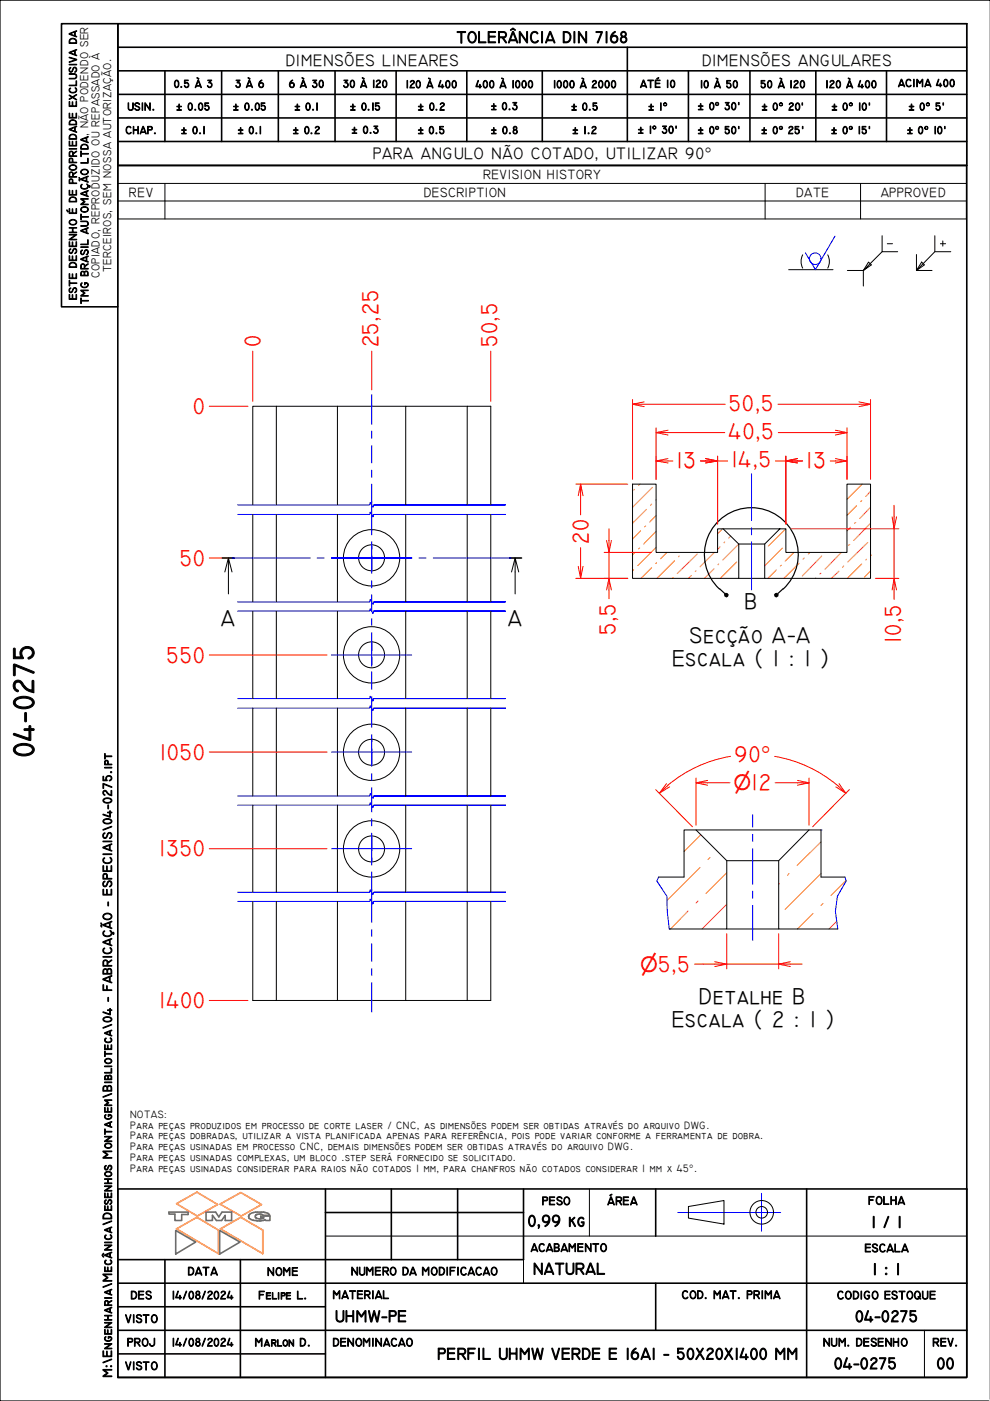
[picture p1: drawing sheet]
<svg xmlns="http://www.w3.org/2000/svg" width="210mm" height="297mm" viewBox="0 0 210 297" stroke-linecap="round" stroke-linejoin="round" font-family="sans-serif">
<!-- layer: TMG - Hachura -->
<g fill="none" stroke="#ff8000" stroke-width=".21">
<path d="M134.5 117.2l-.4 .4M134.5 103.7l-.1 .2M135.6 116.2l-.2 .2M135.7 102.6l-.3 .3M135.8 112.6l-1.7 1.7M136.9 111.5l-.2 .2M137.1 108l-3 2.9M138.2 106.9l-.3 .2M138.3 103.3l-4.2 4.3M139.1 116l-3.9 3.9M139.1 112.6l-2.6 2.7M139.1 109.3l-1.3 1.4"/>
<path d="M139.1 105.9l-.1 .1M139.2 119.3l-.2 .2M141.4 117.1l-1.4 1.4M143 118.9l-3.7 3.7M144 117.9l-.2 .2M147.8 117.5l-4.2 4.1M151.5 117.1l-3.1 3.1M152.4 119.6l-.2 .1M152.7 115.9l-.6 .6M153.2 112.1l-1.1 1M153.7 114.9l-.2 .2M154.9 113.7l-.4 .4"/>
<path d="M156.2 119.2l-3.5 3.4M156.6 115.3l-3.4 3.4M165.7 119.8l-.3 .2M165.9 116.2l-3.8 3.8M166.6 112.1l-3.7 3.7M168.3 117.1l-1.8 1.9M169.4 119.4l-3.2 3.2M170.5 118.3l-.2 .3M171.7 117.1l-.3 .4M174.2 117.9l-4.1 4.2M178.4 117.1l-3.5 3.6M180.2 115.4l-.3 .2"/>
<path d="M180.3 111.8l-.7 .8M181.4 110.8l-.2 .1M181.6 107.2l-2 2M182.7 119.6l-3 3M182.7 106.1l-.2 .3M182.8 102.6l-3.2 3.3M183.7 118.6l-.1 .1M184 115l-4.3 4.2M184.6 117.7h.1M184.6 110.9l-3.6 3.7M184.6 107.6l-2.3 2.3M184.6 104.2l-1 1.1"/>
<path d="M134.4 120.8l-.3 .2M138.2 120.3l-2.3 2.3M142.7 122.5l-.1 .1M146.6 122l-.6 .6M147.6 121l-.2 .2M151.4 120.6l-2 2M164.6 120.8l-1.8 1.8M173 122.5l-.1 .1M174.1 121.5l-.3 .2M177.9 121.1l-1.6 1.5M178.9 120l-.3 .3M184.6 121l-1.3 1.4"/>
<path d="M148.6 177l-3.6 3.5M174.1 178.5l-5.1 5M145.9 193.2l-3.7 3.8M148 191l-.4 .5M148.4 183.9l-7 7.1M150.5 181.8l-.4 .4M154.1 191.7l-5.3 5.3M154.1 185l-4.4 4.4M165.3 187.3l-.2 .2M167.3 185.2l-.3 .4M172.4 193.7l-3.3 3.3M174.1 185.2l-7.6 7.6"/>
<path d="M174.5 191.5l-.4 .5M177.4 195.4l-1.6 1.6M179.4 186.6l-3.2 3.3"/>
</g>
<!-- layer: TMG - Linha de Quebra -->
<g fill="none" stroke="#00f" stroke-width=".21">
<path d="M50.4 109.1h28l.1-.5 .6 1 .1-.5h28h-28M50.4 107h28l.1-.5 .6 1.1 .1-.6h28h-28M50.4 129.6h28l.1-.5 .6 1 .1-.5h28h-28M50.4 127.6h28l.1-.5 .6 1 .1-.5h28h-28M50.4 150.1h28l.1-.5 .6 1.1 .1-.6h28h-28M50.4 148.1h28l.1-.5 .6 1 .1-.5h28h-28M50.4 170.7h28l.1-.5 .6 1 .1-.5h28h-28M50.4 168.8h28l.1-.5 .6 1 .1-.5h28h-28M174.1 176h.1M50.4 191.1h28l.1-.5 .6 1 .1-.5h28h-28M50.4 189.2h28l.1-.5 .6 1 .1-.5h28h-28M139.6 186l-.3 .8 2.1 3.2 .1 3.3 .4 3.7"/>
<path d="M141.9 197h.1M179.2 186l.2 .8-1.9 3.2-.4 3.2 .5 3.8"/>
</g>
<g fill="none" stroke="#000" stroke-width=".21">
<path d="M58.6 86.1h-5v20.9M71.5 86.1h-12.9v20.9M86 86.1h-14.5v20.9M99.1 86.1h-13.1v20.9M53.6 109.1v18.5M58.6 109.1v18.5M71.5 109.1v18.5M86 109.1v18.5M99.1 107v-20.9h5v20.9M99.1 109.1v18.5M104.1 109.1v18.5M134.1 102.6h5v14.5h13v-5h1.2l3.3 3.2v7.3h-22.5z"/>
<path d="M153.3 112.1h13.3v5h13v-14.5h5v20h-22.5v-7.3l3.3-3.2M156.6 115.3h5.5M53.6 129.6v18.5M58.6 129.6v18.5M71.5 129.6v18.5M86 129.6v18.5M99.1 129.6v18.5M104.1 129.6v18.5M156.6 122.6h5.5M53.6 150.1v18.7M58.6 150.1v18.7M71.5 150.1v18.7"/>
<path d="M86 150.1v18.7M99.1 150.1v18.7M104.1 150.1v18.7M53.6 170.7v18.5M58.6 170.7v18.5M71.5 170.7v18.5M86 170.7v18.5M99.1 170.7v18.5M104.1 170.7v18.5M147.6 176h23.9M53.6 191.1v21h50.5v-21M58.6 191.1v21"/>
<path d="M71.5 191.1v21M86 191.1v21M99.1 191.1v21M139.6 186h5.4v-10h2.6l6.5 6.5v14.5h-12.2M154.1 182.5h11M154.1 197h11M179.2 186h-5.1v-10h-2.6l-6.4 6.5v14.5h12.5"/>
<circle cx="78.8" cy="118.3" r="2.75"/>
<circle cx="78.8" cy="118.3" r="6"/>
<circle cx="78.8" cy="138.8" r="2.75"/>
<circle cx="78.8" cy="138.8" r="6"/>
<circle cx="78.8" cy="159.5" r="2.75"/>
<circle cx="78.8" cy="159.5" r="6"/>
<circle cx="78.8" cy="180" r="2.75"/>
<circle cx="78.8" cy="180" r="6"/>
</g>
<path d="M47.1 118.3h2.6M107.9 118.3h2.7" fill="none" stroke="#000" stroke-width=".34"/>
<path d="M48.4 118.3l-.7 3M109.2 118.3l-.7 3M49.2 121.3l-.8-3v7.6M110 121.3l-.8-3v7.6" fill="none" stroke="#000" stroke-width=".21"/>
<!-- layer: TMG - Bordas do Detalhe -->
<path d="M152.5 124.9a9.9 9.9 0 0 1-.3-14.3 9.9 9.9 0 0 1 14.2 0 9.9 9.9 0 0 1-.3 14.3M152.6 124.8l1.1 1M166 124.8l-1.1 1" fill="none" stroke="#000" stroke-width=".25"/>
<g fill="#000">
<path d="M153.8 125.7l.5 .1 .2 .3-.2 .4-.3 .2-.4-.3-.1-.4z" fill-rule="evenodd"/>
<path d="M164.3 125.8l.5-.1 .3 .3-.1 .4-.4 .3-.3-.2-.2-.4z" fill-rule="evenodd"/>
</g>
<!-- layer: BORDA -->
<path d="M210 0h-210v297h210" fill="none" stroke="#000" stroke-width=".25"/>
<path d="M25 5h180v287h-180z" fill="none" stroke="#000" stroke-width=".34"/>
<!-- layer: TMG - Laranja -->
<path d="M37.4 255.2l4.3-2.4 4.4 2.6-4.3 2.4zM46.7 255.3l4.4-2.5 4.4 2.6-4.4 2.4zM37.4 260.5l4.3-2.4 4.6 2.7v5zM46.7 260.5l4.4-2.4 4.6 2.7v5z" fill="none" stroke="#f49800" stroke-width=".34"/>
<!-- layer: TMG - Marrom -->
<path d="M35.8 257h4.1v.5h-1.4v1.3h-1.4v-1.4h-1.3zM43.7 257h2l.7 1 .7-1h2v1.8h-1.3v-1.1l-.8 1.1h-1.1l-.9-1.1v1.1h-1.3zM52.9 257.5a4.1 4.1 0 0 1 4.2-.1v.3h-1.3a1.02 1.02 0 0 0-1.7 .3 1.46 1.46 0 0 0 1.9 .2h-.7v-.4h1.9v1h-.9l-.1-.2a4 4 0 0 1-3.4-.3l-.1-.4zM37.3 260.9l4.2 2.4-4.2 2.6zM46.6 260.9l4.3 2.4-4.3 2.6z" fill="none" stroke="#716f5f" stroke-width=".34"/>
<!-- layer: TMG - Simbolos -->
<path d="M205 292l5 5" fill="none" stroke="#fff" stroke-width=".21"/>
<g fill="none" stroke="#000" stroke-width=".34">
<path d="M25 10h180M25 15h180M35 15v15M47 15v15M59 15v15M71 15v15M84 15v15M99 15v15M115 15v15M133 10v20M146 15v15M159 15v15"/>
<path d="M173 15v15M188 15v15M25 20h180M25 25h180M25 30h180M205 35.1h-180v-30.1h-12v60.1h12M25 252.1h180v39.9h-180zM69 257.1h42M69 252.1v39.9M83 252.1v15M97 252.1v15M111 252.1v15h-42"/>
<path d="M139 252.1v10M171 252.1v39.9M25 272.1h180M25 277.1h44M35 267.1v24.9M51 267.1v24.9M139 272.1v10M25 282.1h180M25 287h44"/>
</g>
<g fill="none" stroke="#000" stroke-width=".21">
<path d="M25 38.9v-3.8h179.9v3.8M35 38.9v7.5M162.2 38.9v7.5M182.5 38.9v7.5M204.9 38.9h-179.9v3.7M204.9 38.9v7.5h-179.9v-3.8M205 35.1v-30.1h-180v60.1M25 42.6h179.9M179.7 57.3h3.3M187 53.4l-4 3.9 1.7-1.1-.6-.6-1.1 1.7v3.3M187 50v3.4h3.3M188.1 51.7h1.1"/>
<path d="M194.3 54v3.3M195.4 55.6l.6 .6-1.7 1.1zM198.2 50v3.4M199.4 51.7h1.1M199.9 51.1v1.1M201.6 53.4h-3.4l-3.9 3.9h3.3M125 252.1v10M146 255.8l7.5-1.3v5l-7.5-1.2zM69 262.1h136M111 267.1v5M196 282.1v9.9"/>
<circle cx="161.5" cy="257" r="2.5"/>
<circle cx="161.5" cy="257" r="1.23"/>
</g>
<!-- layer: TMG - Linha de Centro -->
<g fill="none" stroke="#00f" stroke-width=".21">
<path d="M78.8 83.7v6.2M78.8 91.4v1.5M78.8 94.4v3.8M78.8 99.7v1.5M78.8 102.6v10.8M78.8 114.8v1.6M78.8 117.9v3.7M159.3 114.8v10.3M159.3 100.4v9.9M159.3 111.9v1.5M78.8 123.1v1.6M78.8 126.1v3.6"/>
<path d="M78.8 131.2v1.4M78.8 134.1v3.8M78.8 139.4v1.5M78.8 142.4v3.8M78.8 147.7v6.5M78.8 155.7v1.6M78.8 158.8v3.7M78.8 164v1.5M78.8 167v5.2M78.8 173.6v1.5M78.8 176.6v3.8M159.6 172.7v2.7"/>
<path d="M159.6 176.9v1.5M159.6 179.9v7.6M78.8 181.9v1.5M78.8 184.9v10.7M78.8 197v1.6M159.6 188.9v1.5M159.6 192v7.4M78.8 200.1v3.7M78.8 205.3v1.6M78.8 208.3v6.3M143.7 257.1h21.8M161.5 253v8.1"/>
</g>
<!-- layer: TMG - Bordas -->
<path d="M25 267.1h44" fill="none" stroke="#000" stroke-width=".34"/>
<path d="M167.2 57.2h9.4M170.2 54l-.4 1.4 .4 1.5M175.5 54l.4 1.4-.4 1.5" fill="none" stroke="#000" stroke-width=".21"/>
<!-- layer: TMG - Simbologia Usinagem -->
<g fill="none" stroke="#00f" stroke-width=".21">
<path d="M177 50.1l-4.1 7.1-2.1-3.6"/>
<circle cx="172.8" cy="54.8" r="1.23"/>
</g>
<!-- layer: TMG - Marca de Centro -->
<g fill="none" stroke="#00f" stroke-width=".21">
<path d="M49.3 118.3h16.5M67.2 118.3h1.5M70.3 118.3h8.5h-8.5M78.8 115.8v5M87.3 118.3h-8.5h8.6M88.8 118.3h1.5M91.9 118.3h16.5M70.3 138.9h17M78.8 136.3v5M70.3 159.5h17M78.8 157v5M70.3 179.9h17"/>
<path d="M78.8 177.5v5"/>
</g>
<!-- layer: TMG - Cota -->
<g fill="none" stroke="#f00" stroke-width=".21">
<path d="M53.6 74.5v10.6M78.8 74.5v8.2M104.1 74.5v10.6M44.4 86.1h8.2M134.1 85.7l2.5 .5M134.1 84.7v16.9M136.6 85.2l-2.5 .5h19.7M139.1 97.7l2.5 .5M139.1 90.7v10.9M139.1 91.7l2.5 .5M141.6 97.2l-2.5 .5h3.6M141.6 91.2l-2.5 .5h14.6"/>
<path d="M148.5 97.7h3.6l-2.5 .5M149.6 97.2l2.5 .5h2.2M152.1 96.7v14.4M164.4 97.7h2.2l2.5 .5M164.9 85.7h19.7l-2.5 .5M165 91.7h14.6l-2.5 .5M166.6 96.7v14.4M169.1 97.2l-2.5 .5h3.6M176 97.7h3.6l-2.5 .5M177.1 97.2l2.5 .5M177.1 91.2l2.5 .5M179.6 90.7v10.9"/>
<path d="M182.1 85.2l2.5 .5M184.6 84.7v16.9M44.4 118.3h3.9M122.1 102.6h11M123.1 116.1v6.5l-.5-2.5M123.1 102.6l-.5 2.5M123.6 105.1l-.5-2.5v6.6M128.1 117.1h10M129.1 112.1v5l-.5-2.5M129.6 114.6l-.5 2.5v5.5l-.5 2.5M167.6 112.1h23M189.6 107.1v5l-.5-2.5"/>
<path d="M190.1 109.6l-.5 2.5v10.5l-.5 2.5M44.4 138.9h24.9M122.1 122.6h11M123.6 120.1l-.5 2.5M129.6 125.1l-.5-2.5v4.3M185.6 122.6h5M190.1 125.1l-.5-2.5v4.5M44.4 159.5h24.9M44.4 179.9h24.9M139 167.4l7.8 7.9M142 166.8l-2.2 1.4M147.6 166l2.4 .5"/>
<path d="M147.6 165v9.9M150 165.5l-2.4 .5h7.2M154.9 160.4a27.8 27.8 0 0 0-15.1 7.8l1.5-2.1M164.2 160.4a28 28 0 0 1 13.3 6.1M164.3 166h7.2l-2.4 .5M169.1 165.5l2.4 .5M171.5 165v9.9M177.5 166.5l1.8 1.7-2.1-1.4M177.9 166.1l1.4 2.1M180.1 167.4l-7.8 7.9M154.1 198v7.4M165.1 198v7.4"/>
<path d="M44.4 212.1h8.2M147.2 204.4h6.9l-2.5 .5M151.6 203.9l2.5 .5h11l2.5 .5M167.6 203.9l-2.5 .5h5"/>
</g>
<text font-size="6.4" x="7.2" y="160.6" transform="rotate(-90 7.2 160.6)">04-0275</text>
<g font-size="4.9" fill="#f00">
<text x="55.2" y="73.6" transform="rotate(-90 55.2 73.6)">0</text>
<text x="80.2" y="73.6" transform="rotate(-90 80.2 73.6)">25,25</text>
<text x="105.4" y="73.6" transform="rotate(-90 105.4 73.6)">50,5</text>
<text x="40.9" y="87.7">0</text>
<text x="154.5" y="87.1">50,5</text>
<text x="154.4" y="93.1">40,5</text>
<text x="143.4" y="99.3">13</text>
<text x="155.1" y="99.1">14,5</text>
<text x="170.9" y="99.3">13</text>
<text x="38.1" y="119.9">50</text>
<text x="124.8" y="115.3" transform="rotate(-90 124.8 115.3)">20</text>
<text x="130.5" y="134.7" transform="rotate(-90 130.5 134.7)">5,5</text>
<text x="191" y="136.3" transform="rotate(-90 191 136.3)">10,5</text>
<text x="35.3" y="140.5">550</text>
<text x="33.9" y="161.1">1050</text>
<text x="155.7" y="161.7">90°</text>
<text x="33.8" y="181.6">1350</text>
<text x="33.8" y="213.7">1400</text>
</g>
<g font-size="4.9">
<text x="157.8" y="129.1">B</text>
<text x="46.8" y="132.8">A</text>
<text x="107.7" y="132.8">A</text>
<text x="146.2" y="136.3">Secção A-A</text>
<text x="142.5" y="141.2">Escala ( 1 : 1 )</text>
<text x="148.2" y="213">Detalhe B</text>
<text x="142.4" y="217.8">Escala ( 2 : 1 )</text>
</g>
<g font-size="4.4" fill="#f00">
<text x="155.5" y="167.6">⌀12</text>
<text x="135.7" y="206">⌀5,5</text>
</g>
<g font-size="3.6">
<text x="96.8" y="9.1">TOLERÂNCIA DIN 7168</text>
<text x="60.6" y="14.1">DIMENSÕES LINEARES</text>
<text x="148.8" y="14">DIMENSÕES ANGULARES</text>
<text x="79.1" y="33.8">PARA ANGULO NÃO COTADO, UTILIZAR 90°</text>
<text x="111.8" y="260">0,99 kg</text>
<text x="184.7" y="260.3">1 / 1</text>
<text x="113" y="270.2">NATURAL</text>
<text x="185" y="270.3">1 : 1</text>
<text x="71" y="280.3">UHMW-PE</text>
<text x="181.3" y="280.3">04-0275</text>
<text x="92.7" y="288.2">PERFIL UHMW VERDE E 16A1 - 50X20X1400 MM</text>
<text x="176.8" y="290.3">04-0275</text>
<text x="198.5" y="290.3">00</text>
</g>
<g font-size="2.9">
<text x="27.3" y="41.7">REV</text>
<text x="89.8" y="41.7">DESCRIPTION</text>
<text x="102.4" y="38">REVISION HISTORY</text>
<text x="168.8" y="41.7">DATE</text>
<text x="186.8" y="41.7">APPROVED</text>
</g>
<text font-size="2.8" x="23.7" y="292" transform="rotate(-90 23.7 292)">M:\Engenharia\Mecânica\Desenhos Montagem\Biblioteca\04 - FABRICAÇÃO - ESPECIAIS\04-0275.ipt</text>
<g font-size="2.5">
<text x="21.1" y="59" transform="rotate(-90 21.1 59)">COPIADO, REPRODUZIDO OU REPASSADO À</text>
<text x="23.5" y="57.8" transform="rotate(-90 23.5 57.8)">TERCEIROS, SEM NOSSA AUTORIZAÇÃO.</text>
<text x="114.9" y="255.5">PESO</text>
<text x="128.8" y="255.5">ÁREA</text>
<text x="184.1" y="255.4">FOLHA</text>
<text x="112.5" y="265.4">ACABAMENTO</text>
<text x="183.3" y="265.5">ESCALA</text>
<text x="27.7" y="275.4">DES</text>
<text x="36.4" y="275.4">14/08/2024</text>
<text x="39.8" y="270.4">DATA</text>
<text x="54.8" y="275.4">Felipe L.</text>
<text x="56.6" y="270.5">NOME</text>
<text x="70.5" y="275.4">MATERIAL</text>
<text x="74.4" y="270.4">NUMERO DA MODIFICACAO</text>
<text x="144.5" y="275.4">COD. MAT. PRIMA</text>
<text x="177.5" y="275.4">CODIGO ESTOQUE</text>
<text x="26.5" y="280.4">VISTO</text>
<text x="26.9" y="285.4">PROJ</text>
<text x="36.4" y="285.4">14/08/2024</text>
<text x="54" y="285.4">Marlon D.</text>
<text x="70.5" y="285.4">DENOMINACAO</text>
<text x="174.5" y="285.4">NUM. DESENHO</text>
<text x="197.7" y="285.4">REV.</text>
<text x="26.5" y="290.4">VISTO</text>
</g>
<g font-size="2.4">
<text x="27" y="23.4">USIN.</text>
<text x="36.8" y="18.6">0.5 À 3</text>
<text x="37.3" y="23.4">± 0.05</text>
<text x="49.4" y="23.4">± 0.05</text>
<text x="49.9" y="18.6">3 À 6</text>
<text x="61.2" y="18.6">6 À 30</text>
<text x="62.4" y="23.4">± 0.1</text>
<text x="72.7" y="18.6">30 À 120</text>
<text x="74.2" y="23.4">± 0.15</text>
<text x="86" y="18.7">120 À 400</text>
<text x="88.6" y="23.4">± 0.2</text>
<text x="100.8" y="18.7">400 À 1000</text>
<text x="104.1" y="23.3">± 0.3</text>
<text x="117.3" y="18.7">1000 À 2000</text>
<text x="121.1" y="23.4">± 0.5</text>
<text x="135.7" y="18.6">ATÉ 10</text>
<text x="137.4" y="23.4">± 1°</text>
<text x="147.9" y="23.3">± 0° 30'</text>
<text x="148.4" y="18.7">10 À 50</text>
<text x="161.2" y="18.7">50 À 120</text>
<text x="161.5" y="23.4">± 0° 20'</text>
<text x="175" y="18.7">120 À 400</text>
<text x="176.3" y="23.4">± 0° 10'</text>
<text x="190.4" y="18.4">ACIMA 400</text>
<text x="192.6" y="23.4">± 0° 5'</text>
<text x="26.6" y="28.4">CHAP.</text>
<text x="38.4" y="28.4">± 0.1</text>
<text x="50.4" y="28.4">± 0.1</text>
<text x="62.1" y="28.4">± 0.2</text>
<text x="74.5" y="28.3">± 0.3</text>
<text x="88.6" y="28.4">± 0.5</text>
<text x="104.1" y="28.4">± 0.8</text>
<text x="121.3" y="28.4">± 1.2</text>
<text x="135.2" y="28.3">± 1° 30'</text>
<text x="147.9" y="28.4">± 0° 50'</text>
<text x="161.4" y="28.4">± 0° 25'</text>
<text x="176.2" y="28.4">± 0° 15'</text>
<text x="192.3" y="28.4">± 0° 10'</text>
<text x="16.3" y="63.6" transform="rotate(-90 16.3 63.6)">ESTE DESENHO É DE PROPRIEDADE EXCLUSIVA DA</text>
<text x="18.7" y="64.5" transform="rotate(-90 18.7 64.5)">TMG BRASIL AUTOMAÇÃO LTDA, NÃO PODENDO SER</text>
</g>
<g font-size="2.3">
<text x="27.6" y="237">NOTAS:</text>
<text x="27.6" y="239.3">Para peças produzidos em processo de corte laser / CNC, as dimensões podem ser obtidas através do arquivo DWG.</text>
<text x="27.6" y="241.6">Para peças dobradas, utilizar a vista planificada apenas para referência, pois pode variar conforme a ferramenta de dobra.</text>
<text x="27.6" y="243.9">Para peças usinadas em processo CNC, demais dimensões podem ser obtidas através do arquivo DWG.</text>
<text x="27.6" y="246.2">Para peças usinadas complexas, um bloco .step será fornecido se solicitado.</text>
<text x="27.6" y="248.4">Para peças usinadas considerar para raios não cotados 1 mm, para chanfros não cotados considerar 1 mm x 45°.</text>
</g>
</svg>
